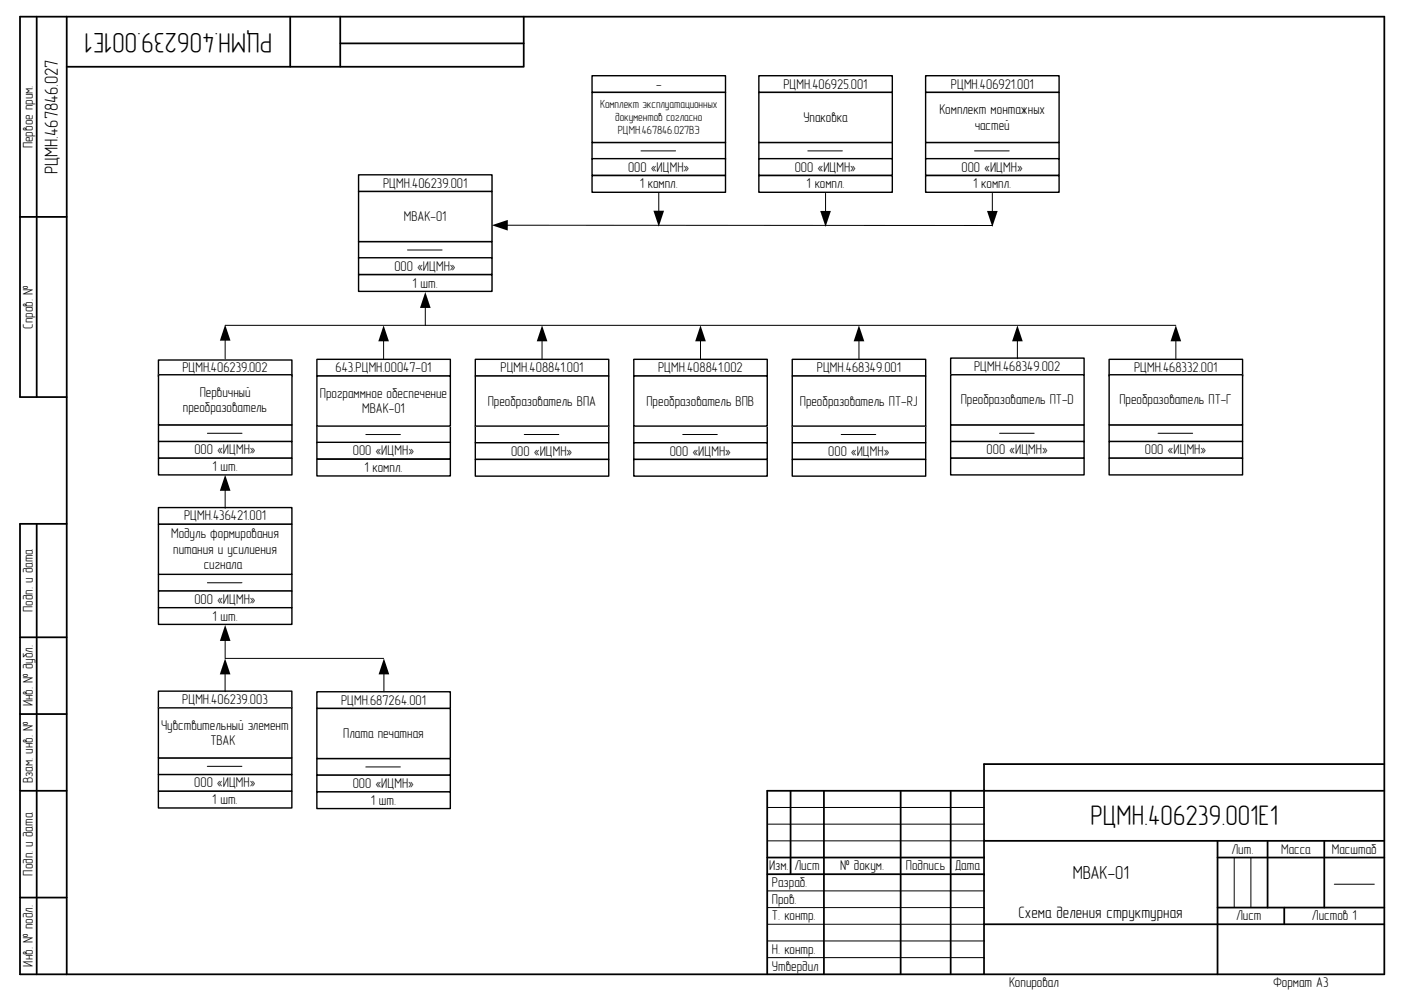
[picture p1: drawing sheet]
<svg xmlns="http://www.w3.org/2000/svg" width="420mm" height="297mm" viewBox="0 0 420 297" stroke-linecap="round" stroke-linejoin="round" font-family="sans-serif">
<g fill="none" stroke="#000" stroke-width=".53">
<path d="M11 5v114M20 5v287M87 5v15M102 5v15M102 13h55M157 5v15h-137M6 65h14M20 119h-14v-114h409v287h-409v-135h14M11 157v135M6 191h14M6 214h14M6 237h14"/>
<path d="M237 237v25M247 237v55M270 237v55M285 237v55M415 229h-120v63M415 237h-185v55M230 257h65M295 252h120M365 257h50M365 252v40M380 252v20M397 252v20"/>
<path d="M6 269h14M230 262h65M295 277h120M365 272h50M385 272v5"/>
</g>
<path d="M67.5 97.5h285M230 242h65M230 247h65M230 252h65M370 257v15M375 257v15M230 267h65M230 272h65M230 277h65M400 265h12M230 282h65M230 287h65" fill="none" stroke="#000" stroke-width=".3"/>
<path d="M227.5 22.7h40v5h-40z" fill-rule="evenodd" fill="#fff"/>
<path d="M227.5 22.7h40v5h-40z" fill="none" stroke="#000" stroke-width=".42"/>
<path d="M227.5 42.7h40v5h-40z" fill-rule="evenodd" fill="#fff"/>
<path d="M227.5 42.7h40v5h-40z" fill="none" stroke="#000" stroke-width=".42"/>
<path d="M242.2 45.2h10.3" fill="none" stroke="#000" stroke-width=".3"/>
<path d="M227.5 27.7h40v15h-40z" fill-rule="evenodd" fill="#fff"/>
<path d="M227.5 27.7h40v15h-40z" fill="none" stroke="#000" stroke-width=".42"/>
<path d="M227.5 47.6h40v5h-40z" fill-rule="evenodd" fill="#fff"/>
<path d="M227.5 47.6h40v5h-40z" fill="none" stroke="#000" stroke-width=".42"/>
<path d="M227.5 52.6h40v5h-40z" fill-rule="evenodd" fill="#fff"/>
<path d="M227.5 52.6h40v5h-40z" fill="none" stroke="#000" stroke-width=".42"/>
<path d="M277.5 22.7h40v5h-40z" fill-rule="evenodd" fill="#fff"/>
<path d="M277.5 22.7h40v5h-40z" fill="none" stroke="#000" stroke-width=".42"/>
<path d="M277.5 42.7h40v5h-40z" fill-rule="evenodd" fill="#fff"/>
<path d="M277.5 42.7h40v5h-40z" fill="none" stroke="#000" stroke-width=".42"/>
<path d="M292.2 45.2h10.3" fill="none" stroke="#000" stroke-width=".3"/>
<path d="M277.5 27.7h40v15h-40z" fill-rule="evenodd" fill="#fff"/>
<path d="M277.5 27.7h40v15h-40z" fill="none" stroke="#000" stroke-width=".42"/>
<path d="M277.5 47.6h40v5h-40z" fill-rule="evenodd" fill="#fff"/>
<path d="M277.5 47.6h40v5h-40z" fill="none" stroke="#000" stroke-width=".42"/>
<path d="M277.5 52.6h40v5h-40z" fill-rule="evenodd" fill="#fff"/>
<path d="M277.5 52.6h40v5h-40z" fill="none" stroke="#000" stroke-width=".42"/>
<path d="M95 107.7h40v5h-40z" fill-rule="evenodd" fill="#fff"/>
<path d="M95 107.7h40v5h-40z" fill="none" stroke="#000" stroke-width=".42"/>
<path d="M95 127.7h40v5h-40z" fill-rule="evenodd" fill="#fff"/>
<path d="M95 127.7h40v5h-40z" fill="none" stroke="#000" stroke-width=".42"/>
<path d="M109.7 130.2h10.3" fill="none" stroke="#000" stroke-width=".3"/>
<path d="M95 112.7h40v15h-40z" fill-rule="evenodd" fill="#fff"/>
<path d="M95 112.7h40v15h-40z" fill="none" stroke="#000" stroke-width=".42"/>
<path d="M95 132.6h40v5h-40z" fill-rule="evenodd" fill="#fff"/>
<path d="M95 132.6h40v5h-40z" fill="none" stroke="#000" stroke-width=".42"/>
<path d="M95 137.6h40v5h-40z" fill-rule="evenodd" fill="#fff"/>
<path d="M95 137.6h40v5h-40z" fill="none" stroke="#000" stroke-width=".42"/>
<path d="M190 107.7h40v5h-40z" fill-rule="evenodd" fill="#fff"/>
<path d="M190 107.7h40v5h-40z" fill="none" stroke="#000" stroke-width=".42"/>
<path d="M190 127.7h40v5h-40z" fill-rule="evenodd" fill="#fff"/>
<path d="M190 127.7h40v5h-40z" fill="none" stroke="#000" stroke-width=".42"/>
<path d="M204.7 130.2h10.3" fill="none" stroke="#000" stroke-width=".3"/>
<path d="M190 112.7h40v15h-40z" fill-rule="evenodd" fill="#fff"/>
<path d="M190 112.7h40v15h-40z" fill="none" stroke="#000" stroke-width=".42"/>
<path d="M190 132.7h40v5h-40z" fill-rule="evenodd" fill="#fff"/>
<path d="M190 132.7h40v5h-40z" fill="none" stroke="#000" stroke-width=".42"/>
<path d="M190 137.7h40v5h-40z" fill-rule="evenodd" fill="#fff"/>
<path d="M190 137.7h40v5h-40z" fill="none" stroke="#000" stroke-width=".42"/>
<path d="M197.5 57.9v5.5M247.5 57.9v5.5M297.5 57.9v5.5M152 67.5l145.5 .1M127.5 92.1v5.4M210 102.1v5.4" fill="none" stroke="#000" stroke-width=".3"/>
<path d="M147.4 67.5l4.8-1.6v3.2zM195.9 63.2h3.2l-1.6 4.7zM245.9 63.2h3.2l-1.6 4.8zM295.9 63.2h3.2l-1.6 4.8zM127.5 87.5l1.6 4.8h-3.2zM210 97.5l1.6 4.8h-3.2z" fill="#000"/>
<path d="M47.5 107.9h40v5h-40z" fill-rule="evenodd" fill="#fff"/>
<path d="M47.5 107.9h40v5h-40z" fill="none" stroke="#000" stroke-width=".42"/>
<path d="M47.5 127.3h40v5h-40z" fill-rule="evenodd" fill="#fff"/>
<path d="M47.5 127.3h40v5h-40z" fill="none" stroke="#000" stroke-width=".42"/>
<path d="M62.2 129.9h10.4" fill="none" stroke="#000" stroke-width=".3"/>
<path d="M47.5 112.3h40v15h-40z" fill-rule="evenodd" fill="#fff"/>
<path d="M47.5 112.3h40v15h-40z" fill="none" stroke="#000" stroke-width=".42"/>
<path d="M47.5 132.3h40v5h-40z" fill-rule="evenodd" fill="#fff"/>
<path d="M47.5 132.3h40v5h-40z" fill="none" stroke="#000" stroke-width=".42"/>
<path d="M47.5 137.3h40v5h-40z" fill-rule="evenodd" fill="#fff"/>
<path d="M47.5 137.3h40v5h-40z" fill="none" stroke="#000" stroke-width=".42"/>
<path d="M162.5 102.1v5.4" fill="none" stroke="#000" stroke-width=".3"/>
<path d="M162.5 97.5l1.6 4.8h-3.2z" fill="#000"/>
<path d="M47.5 152.1h40v5h-40z" fill-rule="evenodd" fill="#fff"/>
<path d="M47.5 152.1h40v5h-40z" fill="none" stroke="#000" stroke-width=".42"/>
<path d="M47.5 172.1h40v5h-40z" fill-rule="evenodd" fill="#fff"/>
<path d="M47.5 172.1h40v5h-40z" fill="none" stroke="#000" stroke-width=".42"/>
<path d="M62.2 174.7h10.3" fill="none" stroke="#000" stroke-width=".3"/>
<path d="M47.5 157.1h40v15h-40z" fill-rule="evenodd" fill="#fff"/>
<path d="M47.5 157.1h40v15h-40z" fill="none" stroke="#000" stroke-width=".42"/>
<path d="M47.5 177.1h40v5h-40z" fill-rule="evenodd" fill="#fff"/>
<path d="M47.5 177.1h40v5h-40z" fill="none" stroke="#000" stroke-width=".42"/>
<path d="M47.5 182.1h40v5h-40z" fill-rule="evenodd" fill="#fff"/>
<path d="M47.5 182.1h40v5h-40z" fill="none" stroke="#000" stroke-width=".42"/>
<path d="M47.5 207.1h40v5.1h-40z" fill-rule="evenodd" fill="#fff"/>
<path d="M47.5 207.1h40v5.1h-40z" fill="none" stroke="#000" stroke-width=".42"/>
<path d="M47.5 227.1h40v5.1h-40z" fill-rule="evenodd" fill="#fff"/>
<path d="M47.5 227.1h40v5.1h-40z" fill="none" stroke="#000" stroke-width=".42"/>
<path d="M62.1 229.7h10.4" fill="none" stroke="#000" stroke-width=".3"/>
<path d="M47.5 212.1h40v15.1h-40z" fill-rule="evenodd" fill="#fff"/>
<path d="M47.5 212.1h40v15.1h-40z" fill="none" stroke="#000" stroke-width=".42"/>
<path d="M47.5 232.1h40v5.1h-40z" fill-rule="evenodd" fill="#fff"/>
<path d="M47.5 232.1h40v5.1h-40z" fill="none" stroke="#000" stroke-width=".42"/>
<path d="M47.5 237.1h40v5.1h-40z" fill-rule="evenodd" fill="#fff"/>
<path d="M47.5 237.1h40v5.1h-40z" fill="none" stroke="#000" stroke-width=".42"/>
<path d="M67.5 191.9v5.4h47.5M67.5 201.9v5.4" fill="none" stroke="#000" stroke-width=".3"/>
<path d="M67.5 197.3l1.6 4.8h-3.2zM67.5 187.3l1.6 4.8h-3.2z" fill="#000"/>
<path d="M95 207.3h40v5h-40z" fill-rule="evenodd" fill="#fff"/>
<path d="M95 207.3h40v5h-40z" fill="none" stroke="#000" stroke-width=".42"/>
<path d="M95 227.3h40v5h-40z" fill-rule="evenodd" fill="#fff"/>
<path d="M95 227.3h40v5h-40z" fill="none" stroke="#000" stroke-width=".42"/>
<path d="M109.7 229.9h10.3" fill="none" stroke="#000" stroke-width=".3"/>
<path d="M95 212.3h40v15h-40z" fill-rule="evenodd" fill="#fff"/>
<path d="M95 212.3h40v15h-40z" fill="none" stroke="#000" stroke-width=".42"/>
<path d="M95 232.3h40v5h-40z" fill-rule="evenodd" fill="#fff"/>
<path d="M95 232.3h40v5h-40z" fill="none" stroke="#000" stroke-width=".42"/>
<path d="M95 237.3h40v5h-40z" fill-rule="evenodd" fill="#fff"/>
<path d="M95 237.3h40v5h-40z" fill="none" stroke="#000" stroke-width=".42"/>
<path d="M115.1 201.9v5.4" fill="none" stroke="#000" stroke-width=".3"/>
<path d="M115.1 197.3l1.6 4.8h-3.2z" fill="#000"/>
<path d="M177.5 22.7h40v5h-40z" fill-rule="evenodd" fill="#fff"/>
<path d="M177.5 22.7h40v5h-40z" fill="none" stroke="#000" stroke-width=".42"/>
<path d="M177.5 42.7h40v5h-40z" fill-rule="evenodd" fill="#fff"/>
<path d="M177.5 42.7h40v5h-40z" fill="none" stroke="#000" stroke-width=".42"/>
<path d="M192.2 45.2h10.3" fill="none" stroke="#000" stroke-width=".3"/>
<path d="M177.5 27.7h40v15h-40z" fill-rule="evenodd" fill="#fff"/>
<path d="M177.5 27.7h40v15h-40z" fill="none" stroke="#000" stroke-width=".42"/>
<path d="M177.5 47.6h40v5h-40z" fill-rule="evenodd" fill="#fff"/>
<path d="M177.5 47.6h40v5h-40z" fill="none" stroke="#000" stroke-width=".42"/>
<path d="M177.5 52.6h40v5h-40z" fill-rule="evenodd" fill="#fff"/>
<path d="M177.5 52.6h40v5h-40z" fill="none" stroke="#000" stroke-width=".42"/>
<path d="M107.5 52.4h40v5h-40z" fill-rule="evenodd" fill="#fff"/>
<path d="M107.5 52.4h40v5h-40z" fill="none" stroke="#000" stroke-width=".42"/>
<path d="M107.5 72.4h40v5h-40z" fill-rule="evenodd" fill="#fff"/>
<path d="M107.5 72.4h40v5h-40z" fill="none" stroke="#000" stroke-width=".42"/>
<path d="M122.2 74.9h10.3" fill="none" stroke="#000" stroke-width=".3"/>
<path d="M107.5 57.4h40v15h-40z" fill-rule="evenodd" fill="#fff"/>
<path d="M107.5 57.4h40v15h-40z" fill="none" stroke="#000" stroke-width=".42"/>
<path d="M107.5 77.3h40v5h-40z" fill-rule="evenodd" fill="#fff"/>
<path d="M107.5 77.3h40v5h-40z" fill="none" stroke="#000" stroke-width=".42"/>
<path d="M107.5 82.3h40v5h-40z" fill-rule="evenodd" fill="#fff"/>
<path d="M107.5 82.3h40v5h-40z" fill="none" stroke="#000" stroke-width=".42"/>
<path d="M67.5 146.9v5.4" fill="none" stroke="#000" stroke-width=".3"/>
<path d="M67.5 142.3l1.6 4.8h-3.2z" fill="#000"/>
<path d="M142.5 107.7h40v5h-40z" fill-rule="evenodd" fill="#fff"/>
<path d="M142.5 107.7h40v5h-40z" fill="none" stroke="#000" stroke-width=".42"/>
<path d="M142.5 127.7h40v5h-40z" fill-rule="evenodd" fill="#fff"/>
<path d="M142.5 127.7h40v5h-40z" fill="none" stroke="#000" stroke-width=".42"/>
<path d="M157.2 130.2h10.3" fill="none" stroke="#000" stroke-width=".3"/>
<path d="M142.5 112.7h40v15h-40z" fill-rule="evenodd" fill="#fff"/>
<path d="M142.5 112.7h40v15h-40z" fill="none" stroke="#000" stroke-width=".42"/>
<path d="M142.5 132.7h40v5h-40z" fill-rule="evenodd" fill="#fff"/>
<path d="M142.5 132.7h40v5h-40z" fill="none" stroke="#000" stroke-width=".42"/>
<path d="M142.5 137.7h40v5h-40z" fill-rule="evenodd" fill="#fff"/>
<path d="M142.5 137.7h40v5h-40z" fill="none" stroke="#000" stroke-width=".42"/>
<path d="M67.5 101.9v5.6M115 102.1v5.4" fill="none" stroke="#000" stroke-width=".3"/>
<path d="M67.5 97.3l1.6 4.8h-3.2zM115 97.5l1.6 4.8h-3.2z" fill="#000"/>
<path d="M237.5 107.7h40v5h-40z" fill-rule="evenodd" fill="#fff"/>
<path d="M237.5 107.7h40v5h-40z" fill="none" stroke="#000" stroke-width=".42"/>
<path d="M237.5 127.7h40v5h-40z" fill-rule="evenodd" fill="#fff"/>
<path d="M237.5 127.7h40v5h-40z" fill="none" stroke="#000" stroke-width=".42"/>
<path d="M252.2 130.2h10.3" fill="none" stroke="#000" stroke-width=".3"/>
<path d="M237.5 112.7h40v15h-40z" fill-rule="evenodd" fill="#fff"/>
<path d="M237.5 112.7h40v15h-40z" fill="none" stroke="#000" stroke-width=".42"/>
<path d="M237.5 132.7h40v5h-40z" fill-rule="evenodd" fill="#fff"/>
<path d="M237.5 132.7h40v5h-40z" fill="none" stroke="#000" stroke-width=".42"/>
<path d="M237.5 137.7h40v5h-40z" fill-rule="evenodd" fill="#fff"/>
<path d="M237.5 137.7h40v5h-40z" fill="none" stroke="#000" stroke-width=".42"/>
<path d="M257.5 102.1v5.4" fill="none" stroke="#000" stroke-width=".3"/>
<path d="M257.5 97.5l1.6 4.8h-3.2z" fill="#000"/>
<path d="M285 107.3h40v5h-40z" fill-rule="evenodd" fill="#fff"/>
<path d="M285 107.3h40v5h-40z" fill="none" stroke="#000" stroke-width=".42"/>
<path d="M285 127.3h40v5h-40z" fill-rule="evenodd" fill="#fff"/>
<path d="M285 127.3h40v5h-40z" fill="none" stroke="#000" stroke-width=".42"/>
<path d="M299.7 129.9h10.3" fill="none" stroke="#000" stroke-width=".3"/>
<path d="M285 112.3h40v15h-40z" fill-rule="evenodd" fill="#fff"/>
<path d="M285 112.3h40v15h-40z" fill="none" stroke="#000" stroke-width=".42"/>
<path d="M285 132.3h40v5h-40z" fill-rule="evenodd" fill="#fff"/>
<path d="M285 132.3h40v5h-40z" fill="none" stroke="#000" stroke-width=".42"/>
<path d="M285 137.3h40v5h-40z" fill-rule="evenodd" fill="#fff"/>
<path d="M285 137.3h40v5h-40z" fill="none" stroke="#000" stroke-width=".42"/>
<path d="M305 102.1v5.4" fill="none" stroke="#000" stroke-width=".3"/>
<path d="M305 97.5l1.6 4.8h-3.2z" fill="#000"/>
<path d="M332.5 107.7h40v5h-40z" fill-rule="evenodd" fill="#fff"/>
<path d="M332.5 107.7h40v5h-40z" fill="none" stroke="#000" stroke-width=".42"/>
<path d="M332.5 127.3h40v5h-40z" fill-rule="evenodd" fill="#fff"/>
<path d="M332.5 127.3h40v5h-40z" fill="none" stroke="#000" stroke-width=".42"/>
<path d="M347.2 129.9h10.3" fill="none" stroke="#000" stroke-width=".3"/>
<path d="M332.5 112.3h40v15h-40z" fill-rule="evenodd" fill="#fff"/>
<path d="M332.5 112.3h40v15h-40z" fill="none" stroke="#000" stroke-width=".42"/>
<path d="M332.5 132.3h40v5h-40z" fill-rule="evenodd" fill="#fff"/>
<path d="M332.5 132.3h40v5h-40z" fill="none" stroke="#000" stroke-width=".42"/>
<path d="M332.5 137.3h40v5h-40z" fill-rule="evenodd" fill="#fff"/>
<path d="M332.5 137.3h40v5h-40z" fill="none" stroke="#000" stroke-width=".42"/>
<path d="M352.5 102.1v5.4" fill="none" stroke="#000" stroke-width=".3"/>
<path d="M352.5 97.5l1.6 4.8h-3.2z" fill="#000"/>
<g font-size="8.5">
<text x="81.6" y="9.8" transform="rotate(-180 81.6 9.8)">РЦМН.406239.001Е1</text>
<text x="326.9" y="247.2">РЦМН.406239.001Е1</text>
</g>
<g font-size="5.6">
<text x="17.3" y="52.2" transform="rotate(-90 17.3 52.2)">РЦМН.467846.027</text>
<text x="321.6" y="263.3">МВАК-01</text>
</g>
<text font-size="4.9" x="305.3" y="275.1">Схема деления структурная</text>
<g font-size="4.2">
<text x="196.7" y="26.6">-</text>
<text x="234.8" y="26.6">РЦМН.406925.001</text>
<text x="285.1" y="26.6">РЦМН.406921.001</text>
<text x="281.6" y="34.2">Комплект монтажных</text>
<text x="240.9" y="36.6">Упаковка</text>
<text x="292.2" y="38.9">частей</text>
<text x="9.8" y="44.4" transform="rotate(-90 9.8 44.4)">Первое прим.</text>
<text x="188.3" y="51.4">ООО «ИЦМН»</text>
<text x="238.3" y="51.4">ООО «ИЦМН»</text>
<text x="288.3" y="51.4">ООО «ИЦМН»</text>
<text x="114.9" y="56.2">РЦМН.406239.001</text>
<text x="191.8" y="56.5">1 компл.</text>
<text x="241.8" y="56.5">1 компл.</text>
<text x="291.8" y="56.5">1 компл.</text>
<text x="121.1" y="66.3">МВАК-01</text>
<text x="118.3" y="81.1">ООО «ИЦМН»</text>
<text x="123.7" y="86.2">1 шт.</text>
<text x="9.8" y="98.5" transform="rotate(-90 9.8 98.5)">Справ. №</text>
<text x="54.7" y="111.4">РЦМН.406239.002</text>
<text x="100.6" y="111.6">643.РЦМН.00047-01</text>
<text x="150.1" y="111.6">РЦМН.408841.001</text>
<text x="197.3" y="111.6">РЦМН.408841.002</text>
<text x="244.9" y="111.6">РЦМН.468349.001</text>
<text x="292" y="111.2">РЦМН.468349.002</text>
<text x="340" y="111.6">РЦМН.468332.001</text>
<text x="59.9" y="118.9">Первичный</text>
<text x="95.9" y="119.2">Программное обеспечение</text>
<text x="54.9" y="123.5">преобразователь</text>
<text x="108.6" y="123.9">МВАК-01</text>
<text x="146.2" y="121.6">Преобразователь ВПА</text>
<text x="193.8" y="121.6">Преобразователь ВПВ</text>
<text x="239.8" y="121.6">Преобразователь ПТ-RJ</text>
<text x="288" y="121.2">Преобразователь ПТ-D</text>
<text x="335.6" y="121.2">Преобразователь ПТ-Г</text>
<text x="58.3" y="136.2">ООО «ИЦМН»</text>
<text x="105.8" y="136.4">ООО «ИЦМН»</text>
<text x="153.2" y="136.6">ООО «ИЦМН»</text>
<text x="200.8" y="136.6">ООО «ИЦМН»</text>
<text x="248.3" y="136.6">ООО «ИЦМН»</text>
<text x="295.8" y="136.2">ООО «ИЦМН»</text>
<text x="343.2" y="136.2">ООО «ИЦМН»</text>
<text x="63.7" y="141.2">1 шт.</text>
<text x="109.3" y="141.5">1 компл.</text>
<text x="55.2" y="156">РЦМН.436421.001</text>
<text x="51.3" y="161.3">Модуль формирования</text>
<text x="51.9" y="166">питания и усилиения</text>
<text x="61.1" y="170.6">сигнала</text>
<text x="9.8" y="183.4" transform="rotate(-90 9.8 183.4)">Подп. и дата</text>
<text x="58.3" y="181">ООО «ИЦМН»</text>
<text x="63.7" y="186">1 шт.</text>
<text x="9.8" y="211.7" transform="rotate(-90 9.8 211.7)">Инв. № дубл.</text>
<text x="54.6" y="211">РЦМН.406239.003</text>
<text x="102.2" y="211.2">РЦМН.687264.001</text>
<text x="48.3" y="218.7">Чувствительный элемент</text>
<text x="102.9" y="221.2">Плата печатная</text>
<text x="63.1" y="223.3">ТВАК</text>
<text x="9.8" y="234.7" transform="rotate(-90 9.8 234.7)">Взам. инв. №</text>
<text x="58.2" y="236">ООО «ИЦМН»</text>
<text x="105.8" y="236.2">ООО «ИЦМН»</text>
<text x="63.6" y="241">1 шт.</text>
<text x="111.2" y="241.2">1 шт.</text>
<text x="369.2" y="255.9">Лит.</text>
<text x="384.1" y="255.9">Масса</text>
<text x="399.3" y="255.9">Масштаб</text>
<text x="9.8" y="262.4" transform="rotate(-90 9.8 262.4)">Подп. и дата</text>
<text x="230.5" y="260.8">Изм.</text>
<text x="238.2" y="260.8">Лист</text>
<text x="251.9" y="260.8">№ докум.</text>
<text x="271.6" y="260.8">Подпись</text>
<text x="286.2" y="260.8">Дата</text>
<text x="231.4" y="265.9">Разраб.</text>
<text x="231.4" y="270.9">Пров.</text>
<text x="231.4" y="275.9">Т. контр.</text>
<text x="370.6" y="275.9">Лист</text>
<text x="393.3" y="275.9">Листов 1</text>
<text x="231.4" y="285.9">Н. контр.</text>
<text x="9.8" y="289.7" transform="rotate(-90 9.8 289.7)">Инв. № подл.</text>
<text x="231.4" y="290.9">Утвердил</text>
<text x="302.5" y="295.9">Копировал</text>
<text x="381.6" y="295.9">Формат А3</text>
</g>
<g font-size="3.5">
<text x="179.9" y="32.5">Комплект эксплуатационных</text>
<text x="184.4" y="36.3">документов согласно</text>
<text x="185.2" y="40.2">РЦМН.467846.027ВЭ</text>
</g>
</svg>
